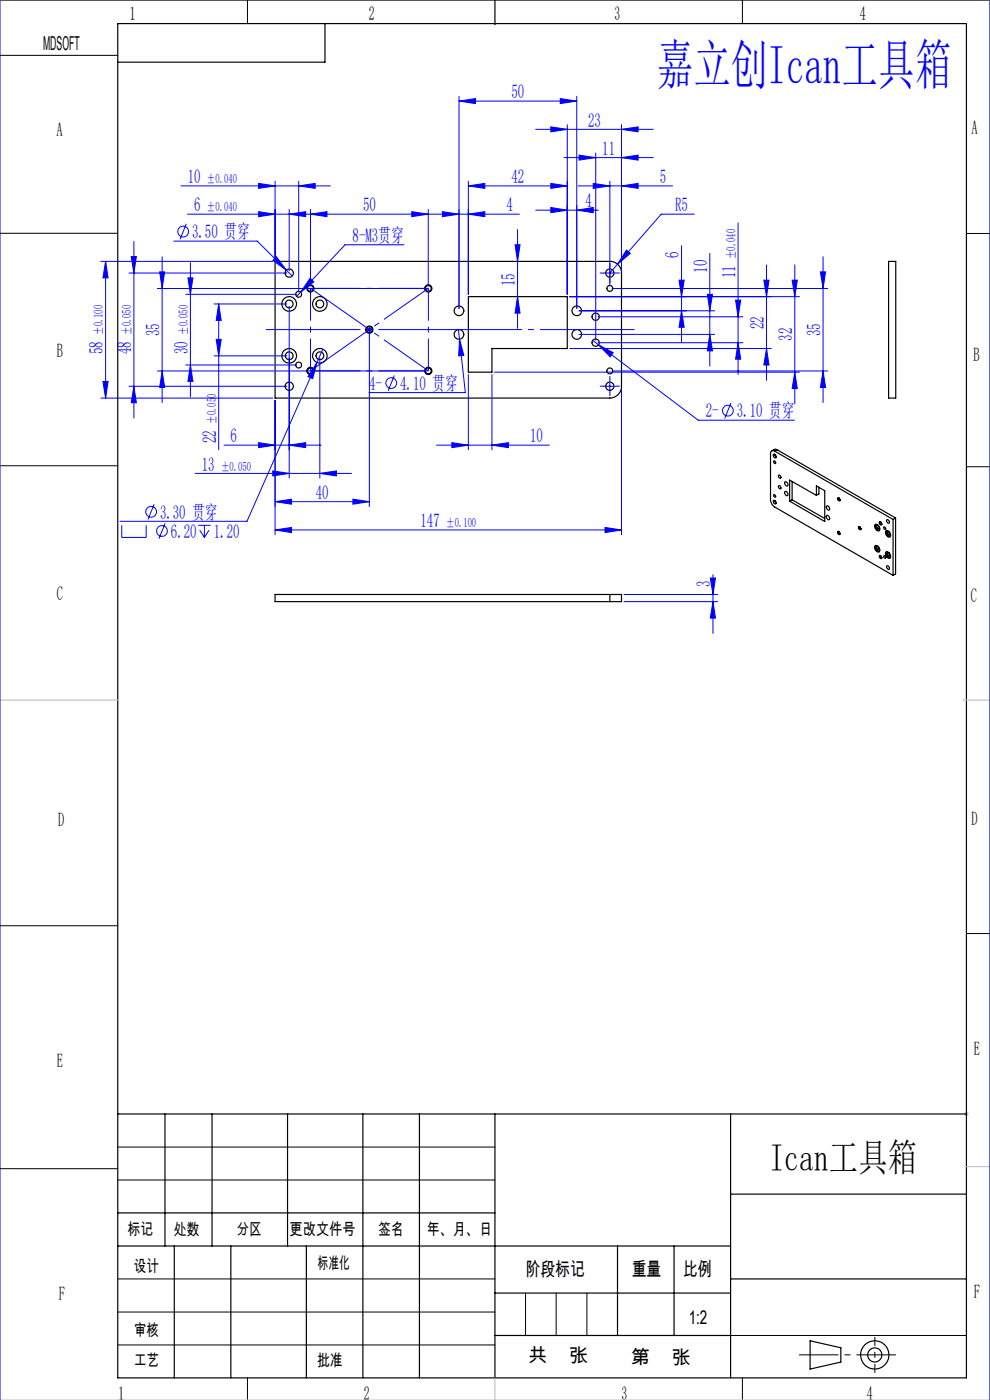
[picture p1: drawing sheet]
<svg xmlns="http://www.w3.org/2000/svg" width="210mm" height="297mm" viewBox="0 0 210 297" stroke-linecap="round" stroke-linejoin="round" font-family="sans-serif">
<g fill="none" stroke="#000" stroke-width=".25">
<path d="M25 5h180v287.3h-180zM68.9 5v8.2h-43.9M105 0v5.2M58.3 55.5h71.1a2.41 2.41 0 0 1 2.4 2.4v24a2.47 2.47 0 0 1-2.4 2.6h-71.1zM188.5 55.5h1.5v29h-1.5zM99.3 62.9h21v11h-15.9v5h-5.1zM164.1 96.4a.49 .49 0 0 1 .4 .2 .49 .49 0 0 1 0 .6l-.4-.3zM164.1 97.8l.4 .1a.2 .2 0 0 1 .1 .3 .2 .2 0 0 1-.3 .1l-.2-.2zM164.3 95.7a.55 .55 0 0 0-.6 0 .55 .55 0 0 0-.3 .5v10l.6 1.1 25.4 14.8M164.3 96.4l.3 .5M164.3 95.7l25.1 14.5M164.4 96.4l.2 .5"/>
<path d="M164.9 95.4l-.4-.1-.8 .4M164.9 95.4l-.6 .3M164.9 95.4l25.1 14.5M164.1 106.2a.43 .43 0 0 1 .4 .2 .43 .43 0 0 1-.1 .5l-.3-.2zM164.1 104.9h.2a.28 .28 0 0 1 .3 .4 .28 .28 0 0 1-.4 .2 .28 .28 0 0 1-.1-.4zM164.4 106.2l.2 .5zM165.1 100.9a.34 .34 0 0 1 .5 .1 .34 .34 0 0 1-.1 .5l-.3-.3zM165.2 103l.4 .3a.24 .24 0 0 1 0 .4 .24 .24 0 0 1-.4-.2zM166.5 102.3a.51 .51 0 0 1 .6 .2 .51 .51 0 0 1-.1 .6l-.5-.3zM166.5 104.3a.51 .51 0 0 1 .6 .2 .51 .51 0 0 1-.1 .7l-.5-.4zM168 106l-.5 .3M168 106l6.9 4"/>
<path d="M168 102.2v3.8M173.2 105.1v-2l1.7 1v6.5l-7.4-4.3M173.2 105.1l-5.7-3.3v4.5M173.7 103.4v1.4l-.5 .3M175.3 107.4a.48 .48 0 0 1 .6 .2 .48 .48 0 0 1-.1 .6l-.4-.3zM175.4 109.4a.52 .52 0 0 1 .5 .3 .52 .52 0 0 1-.1 .6l-.4-.4zM177.7 105.7a.33 .33 0 0 1 .4 .1 .33 .33 0 0 1-.1 .5l-.3-.3zM177.8 112.7l.3 .3a.24 .24 0 0 1 .1 .3 .24 .24 0 0 1-.3 .1l-.2-.4zM178 105.6a.24 .24 0 0 0-.2 .4 .24 .24 0 0 0 .4 0M178 112.8a.24 .24 0 0 0-.2 .3 .24 .24 0 0 0 .4 .1M182.1 111.7a.37 .37 0 0 1 .5 .2 .37 .37 0 0 1-.2 .5l-.3-.4zM182.4 111.8a.25 .25 0 0 0-.1 .3 .25 .25 0 0 0 .3 .1"/>
<path d="M185.6 111.3a.81 .81 0 0 1 .9 .4 .81 .81 0 0 1-.1 .9l-.6-.3a.8 .8 0 0 1-.2-1zM185.6 115.8a.81 .81 0 0 1 .9 .4 .81 .81 0 0 1-.1 .9l-.6-.3a.79 .79 0 0 1-.2-1zM185.8 111.2a.97 .97 0 0 0 .7 1.3M185.8 115.7a1.03 1.03 0 0 0 .7 1.3M186.3 111.5a.22 .22 0 0 0-.3 0 .22 .22 0 0 0 0 .3 .29 .29 0 0 0 .2 .4 .29 .29 0 0 0 .4-.2l-.3-.5M186.3 116a.36 .36 0 0 0-.3 .4 .36 .36 0 0 0 .4 .3l.2-.3M186.3 116l.2 .4M186.5 117.9l.2-.1 .3 .2a.25 .25 0 0 1 .1 .3 .25 .25 0 0 1-.3 .2l-.3-.3zM186.5 110.7l.5 .2a.24 .24 0 0 1 .1 .3 .24 .24 0 0 1-.3 .1l-.3-.3zM186.8 110.7a.25 .25 0 0 0-.1 .4 .25 .25 0 0 0 .3 .1M186.8 117.9a.25 .25 0 0 0-.1 .3 .25 .25 0 0 0 .3 .1M187.5 111.8h.1l.2 .1a.2 .2 0 0 1 .1 .3 .2 .2 0 0 1-.2 .1z"/>
<path d="M187.5 117.9l.4 .2a.21 .21 0 0 1-.1 .4 .19 .19 0 0 1-.3-.2zM187.9 117.2a.78 .78 0 0 1 .8 .3 .78 .78 0 0 1 0 .9l-.5-.2-.3-.3zM187.9 112.6a.81 .81 0 0 1 .9 .4 .81 .81 0 0 1-.1 .9h-.3l-.4-.4-.2-.5zM188.1 110.3a.4 .4 0 0 1 .5 .2 .4 .4 0 0 1-.1 .5l-.4-.3zM188.1 112.5l-.1 .4 .2 .5 .6 .4M188.1 117l-.1 .4 .2 .5 .3 .3 .3 .1M188.6 117.3h-.1a.35 .35 0 0 0-.1 .4 .35 .35 0 0 0 .4 .2l.1-.1M188.6 117.3l.2 .5M188.8 113.3l-.1-.2a.22 .22 0 0 0-.2-.4 .22 .22 0 0 0-.2 .4l.1 .1a.25 .25 0 0 0 .2 .3 .25 .25 0 0 0 .3-.2M189.4 110.2v11.9M190 109.9l-.6 .3M190 109.9v11.8l-.6 .4"/>
<path d="M129.4 126.1h2.4v1.5h-2.4M129.4 126.1h-71.1v1.5h71.1M129.4 126.1v1.5M188.1 120l.5 .3a.27 .27 0 0 1 .1 .3 .27 .27 0 0 1-.3 .2l-.3-.3zM25 236.3h180M35 236.3v28M45 236.3v28M61 236.3v28M77 236.3v56M89 236.3v56M105 236.3v56M155 236.3v56"/>
<path d="M25 257.3h80M155 253.3h50M25 264.3h130M37 264.3v28M49 264.3v28M65 264.3v28M105 274.3h50M131 264.3v19M143 264.3v19M155 271.3h50M105 283.3h50M171.8 284.4l6.6 1.5v3.1l-6.6 1.4z"/>
<circle cx="61.4" cy="57.9" r=".89"/>
<circle cx="129.4" cy="57.9" r=".87"/>
<circle cx="61.3" cy="64.5" r="1.55"/>
<circle cx="61.3" cy="75.5" r="1.55"/>
<circle cx="61.4" cy="64.5" r=".82"/>
<circle cx="61.4" cy="75.5" r=".83"/>
<circle cx="63.3" cy="62.4" r=".62"/>
<circle cx="63.4" cy="77.4" r=".63"/>
<circle cx="65.8" cy="61.2" r=".76"/>
<circle cx="65.8" cy="78.7" r=".76"/>
<circle cx="65.9" cy="61.2" r=".62"/>
<circle cx="65.9" cy="78.7" r=".62"/>
<circle cx="67.8" cy="75.5" r="1.55"/>
<circle cx="67.8" cy="64.5" r="1.55"/>
<circle cx="67.8" cy="64.5" r=".82"/>
<circle cx="67.9" cy="75.5" r=".83"/>
<circle cx="78.3" cy="69.9" r=".76"/>
<circle cx="78.3" cy="69.9" r=".63"/>
<circle cx="90.9" cy="61.2" r=".76"/>
<circle cx="90.9" cy="78.7" r=".76"/>
<circle cx="90.9" cy="61.2" r=".62"/>
<circle cx="90.9" cy="78.7" r=".62"/>
<circle cx="97.4" cy="65.9" r="1.03"/>
<circle cx="97.4" cy="70.9" r="1.03"/>
<circle cx="122.4" cy="70.9" r="1.01"/>
<circle cx="122.4" cy="65.9" r="1.01"/>
<circle cx="126.4" cy="72.7" r=".76"/>
<circle cx="126.4" cy="67.2" r=".76"/>
<circle cx="129.4" cy="61.2" r=".62"/>
<circle cx="129.4" cy="78.7" r=".62"/>
<circle cx="61.3" cy="81.9" r=".88"/>
<circle cx="129.3" cy="81.9" r=".86"/>
<circle cx="185.5" cy="287.4" r="3"/>
<circle cx="185.6" cy="287.4" r="1.5"/>
</g>
<g fill="none" stroke="#00f" stroke-width=".21">
<path d="M0 0v297M210 0v297M38.4 39.4h31.7M54.9 38.9l3.4 .5-3.4 .6zM58.3 38.4v16.5M63.4 39.4l3.5-.5v1.1zM63.4 38.4v23.5M97.4 21.4l3.5-.5v1.1zM97.4 20.4v45M97.4 21.4h24.9M99.3 39.4l3.5-.5v1.1zM99.3 38.4v24"/>
<path d="M99.3 39.4h21M113.6 27.4h25M116.8 26.9l3.5 .5-3.5 .6zM116.8 38.9l3.5 .5-3.5 .6zM118.9 20.9l3.4 .5-3.4 .6zM119.6 33.4h19M120.3 26.5v35.9M122.3 20.4v45M122.6 39.4h20.1M122.8 32.9l3.6 .5-3.6 .6zM125.8 38.9l3.6 .5-3.6 .6zM126.4 32.5v39.7"/>
<path d="M129.4 38.4v22.3M131.8 27.4l3.6-.5v1.1zM131.8 33.4l3.6-.5v1.1zM131.8 39.4l3.6-.5v1.1zM131.8 26.5v30.9M21.4 55.5h36.5M22.4 55.5l.5 3.4h-1.1zM22.4 55.5v29M27.4 57.9h33.5M27.8 54.4h1.1l-.5 3.5zM28.4 51.2v37.5M33.9 57.7h1l-.5 3.5z"/>
<path d="M34.4 54.5v30.9M36.9 51.1h17.7l6.1 6.2M39.5 47.5l-1.3 3.3M39.8 45.4h70.4M39.9 58.9h1l-.5 3.5zM40.4 55.7v28.5M54.9 44.9l3.4 .5-3.4 .6zM58.6 54.5l2.1 2.8-2.8-2.1zM60.7 57.3l1.3 1.3M61.3 45.4l3.5-.5v1.1zM61.3 44.4v13M65.8 59.1l.8 .7-2.8 2.2z"/>
<path d="M65.9 45.4l3.5-.5v1.1zM65.9 44.4v16.3M85.7 51.9h-12.5l-9.4 10.1M87.3 44.9l3.5 .5-3.5 .6zM90.8 44.4v16.3M93.8 44.9l3.6 .5-3.6 .6zM99.3 45.4l3.5-.5v1.1zM109.3 51.9h1l-.5 3.6zM109.8 48.7v21M113.6 44.6h13.3M116.8 44l3.5 .6-3.5 .5zM122.3 44.6l3.5-.6v1.1z"/>
<path d="M128.1 57.9h2.5M131 56.1l-1.6 1.8M132.9 53.1l.8 .7-2.7 2.3zM144 59.4h1.1l-.5 3.5zM144.6 52.1v20.6M147.3 45.4h-7l-9.3 10.7M150.6 53.8v23.9M156.6 47.3v32.1M162 59.4h1.1l-.5 3.5zM162.6 56.2v24.5M168 59.4h1.1l-.5 3.5zM168.6 56.2v29.5"/>
<path d="M174 57.7h1.1l-.5 3.5zM174.6 54.5v30.9M33.4 61.2h56.9M33.4 78.7h56.9M34.4 78.7l.5 3.5h-1zM39.4 62.4h23.5M39.4 77.4h23.5M40.4 77.4l.5 3.5h-1zM45.4 64.5h15.5M45.4 75.5h15.5M45.9 72h1l-.5 3.5zM46.4 64.5l.5 3.5h-1z"/>
<path d="M46.4 64.5v30.9M61.3 65v36.4M63.8 62l-.9 .9M67.2 76.9l-.9 3.4-1-.4zM67.2 76.9l-14.8 33.7h-27M67.8 76v25.4M68.5 74.1l-1.3 2.8M77.9 70h.9M78 69.6l.7 .7M78.4 69.4v38.1M78.7 69.6l-.7 .7M83.6 79.7l-1.3 3.2"/>
<path d="M97.2 69.9l.3 2.1M97.5 72l.9 3.4-1.1 .1zM97.5 72l1.2 11.3h-20.4M99.3 79.4v16M104.4 79.4v16M104.8 78.9h64.8M109.8 62.9l.5 3.5h-1zM120.9 62.9h48.7M120.9 73.9h42.7M122.8 65.9h28.8M122.8 70.9h28.8M125.7 72.2l1.3 1"/>
<path d="M126.9 67.2h30.7M126.9 72.7h30.7M127 73.2l3.1 1.6-.7 .9zM127 73.2l21.1 15.9h20.4M129.9 61.2h45.7M129.9 78.7h45.7M144.6 65.9l.5 3.5h-1.1zM150 62.4h1.1l-.5 3.5zM150.6 70.9l.5 3.5h-1.1zM156 63.7h1.1l-.5 3.5zM156.6 72.7l.5 3.5h-1.1zM162.6 73.9l.5 3.5h-1.1z"/>
<path d="M168.6 78.9l.5 3.5h-1.1zM174.6 78.7l.5 3.5h-1.1zM21.4 84.5h36.5M21.8 80.9h1.1l-.5 3.6zM27.4 81.9h33.5M28.4 81.9l.5 3.5h-1.1zM47.5 94.4h20.6M54.9 93.9l3.4 .5-3.4 .6zM57.9 99.9l3.4 .5-3.4 .6zM58.3 84.9v28.5M61.3 94.4l3.5-.5v1.1zM92.6 94.4h23.9"/>
<path d="M95.8 93.9l3.5 .5-3.5 .6zM104.4 94.4l3.4-.5v1.1zM128.1 81.9h2.5M129.4 80.7v2.5M131.8 82.4v31M155 85.5l-1.3 3.3M25.8 111.4v2.6h5.2v-2.6M32.7 107l-1.3 3.2M35 111l-1.3 3.3M41.4 100.4h33.2M42.1 111.4h2.6M42.4 112.5l1 1.5"/>
<path d="M43.4 111.4v2.6M44.3 112.5l-.9 1.5M58.3 112.4l3.5-.5v1.1zM58.3 106.4l3.5-.5v1.1zM58.3 112.4h73.5M58.3 106.4h20.1M67.8 100.4l3.6-.5v1.1zM74.9 105.9l3.5 .5-3.5 .6zM128.3 111.9l3.5 .5-3.5 .6zM132.4 126.1h19.8M132.4 127.6h19.8M150.7 122.6h1.1l-.6 3.5z"/>
<path d="M151.2 127.6l.6 3.5h-1.1zM151.2 121.9v12.5"/>
<circle cx="38.9" cy="49.1" r="1.15"/>
<circle cx="83" cy="81.3" r="1.15"/>
<circle cx="154.4" cy="87.1" r="1.15"/>
<circle cx="32" cy="108.6" r="1.15"/>
<circle cx="34.4" cy="112.6" r="1.13"/>
</g>
<path d="M204.5 236.3h1M204.6 236l.8 .7M205 235.8v1M205.4 236l-.8 .7M205 247.5h5M0 297h210" fill="none" stroke="#c0c0c0" stroke-width=".21"/>
<path d="M128.1 57.9h-.9M129.4 56.7v-.9M129.4 59.2v.8M130.6 57.9h.9M128.1 81.9h-.9M129.4 80.7v-.9M129.4 83.2v.8M130.6 81.9h.9" fill="none" stroke="#00f" stroke-width=".21" stroke-dasharray="30.5 1.3 1.3 1.3" stroke-linecap="butt"/>
<path d="M169.5 287.4h20.5" fill="none" stroke="#000" stroke-width=".21" stroke-dasharray="30.5 1.3 1.3 1.3" stroke-dashoffset="22.1" stroke-linecap="butt"/>
<path d="M185.6 283.6v7.6" fill="none" stroke="#000" stroke-width=".21" stroke-dasharray="30.5 1.3 1.3 1.3" stroke-dashoffset="28.6" stroke-linecap="butt"/>
<path d="M56.4 69.9h78.2" fill="none" stroke="#00f" stroke-width=".21" stroke-dasharray="30.5 1.3 1.3 1.3" stroke-dashoffset="10.4" stroke-linecap="butt"/>
<path d="M65.9 78.7h25M65.9 61.2h25" fill="none" stroke="#00f" stroke-width=".21" stroke-dasharray="30.5 1.3 1.3 1.3" stroke-dashoffset="19.9" stroke-linecap="butt"/>
<path d="M65.9 78.7v-17.5M90.9 78.7v-17.5" fill="none" stroke="#00f" stroke-width=".21" stroke-dasharray="30.5 1.3 1.3 1.3" stroke-dashoffset="23.6" stroke-linecap="butt"/>
<path d="M65.9 78.7l25-17.5M65.9 61.2l25 17.5" fill="none" stroke="#00f" stroke-width=".21" stroke-dasharray="30.5 1.3 1.3 1.3" stroke-dashoffset="15.3" stroke-linecap="butt"/>
<g fill="none" stroke="#000" stroke-width=".21">
<path d="M0 0h210M0 11.7h25M52.5 0v5M157.5 0v5M0 49.5h25M205 49.5h5M0 98.8h25M205 99h5M0 196.4h25M205 198h5M0 247.9h25M25 243.3h80"/>
<path d="M25 250.3h80M25 278.3h80M25 271.3h80M111.5 274.3v9M118 274.3v9M124.5 274.3v9M25 285.3h80M52.5 292.3v4.7M155 283.3h50M157.5 292.3v4.7"/>
</g>
<path d="M0 148.5h25M204.3 148.5h5.7M105 292.3v4.7" fill="none" stroke="#c0c0c0" stroke-width=".25"/>
<g fill="#00f">
<path d="M132.9 53.1l-1.9 3 2.7-2.3zM65.8 59.1l-2 2.9 2.8-2.2zM58.6 54.5l-.7 .7 2.8 2.1zM97.5 72l-.2 3.5 1.1-.1zM127 73.2l2.4 2.5 .7-.9zM67.2 76.9l-1.9 3 1 .4z"/>
<path d="M97.4 21.4l3.5-.5v1.1zM118.9 20.9l3.4 .5-3.4 .6z"/>
<path d="M58.3 112.4l3.5-.5v1.1zM128.3 111.9l3.5 .5-3.5 .6zM116.8 26.9l3.5 .5-3.5 .6zM131.8 27.4l3.6-.5v1.1zM99.3 39.4l3.5-.5v1.1zM116.8 38.9l3.5 .5-3.5 .6zM93.8 44.9l3.6 .5-3.6 .6zM99.3 45.4l3.5-.5v1.1zM116.8 44l3.5 .6-3.5 .5zM122.3 44.6l3.5-.6v1.1zM122.8 32.9l3.6 .5-3.6 .6zM131.8 33.4l3.6-.5v1.1zM125.8 38.9l3.6 .5-3.6 .6zM131.8 39.4l3.6-.5v1.1z"/>
<path d="M61.3 45.4l3.5-.5v1.1zM54.9 44.9l3.4 .5-3.4 .6zM61.3 94.4l3.5-.5v1.1zM54.9 93.9l3.4 .5-3.4 .6zM67.8 100.4l3.6-.5v1.1zM57.9 99.9l3.4 .5-3.4 .6zM63.4 39.4l3.5-.5v1.1zM54.9 38.9l3.4 .5-3.4 .6zM74.9 105.9l3.5 .5-3.5 .6zM58.3 106.4l3.5-.5v1.1zM104.4 94.4l3.4-.5v1.1zM95.8 93.9l3.5 .5-3.5 .6z"/>
<path d="M168.6 78.9l.5 3.5h-1.1zM168 59.4h1.1l-.5 3.5zM109.8 62.9l.5 3.5h-1zM109.3 51.9h1l-.5 3.6zM150.7 122.6h1.1l-.6 3.5zM151.2 127.6l.6 3.5h-1.1z"/>
<path d="M46.4 64.5l.5 3.5h-1zM45.9 72h1l-.5 3.5zM39.9 58.9h1l-.5 3.5zM40.4 77.4l.5 3.5h-1z"/>
<path d="M22.4 55.5l.5 3.4h-1.1zM21.8 80.9h1.1l-.5 3.6zM27.8 54.4h1.1l-.5 3.5zM28.4 81.9l.5 3.5h-1.1zM150 62.4h1.1l-.5 3.5zM150.6 70.9l.5 3.5h-1.1zM162 59.4h1.1l-.5 3.5zM162.6 73.9l.5 3.5h-1.1zM144 59.4h1.1l-.5 3.5zM144.6 65.9l.5 3.5h-1.1zM174 57.7h1.1l-.5 3.5zM174.6 78.7l.5 3.5h-1.1zM156 63.7h1.1l-.5 3.5zM156.6 72.7l.5 3.5h-1.1z"/>
<path d="M65.9 45.4l3.5-.5v1.1zM87.3 44.9l3.5 .5-3.5 .6z"/>
<path d="M34.4 78.7l.5 3.5h-1zM33.9 57.7h1l-.5 3.5z"/>
</g>
<text font-size="11.6" fill="#00f" x="139.4" y="17.9">嘉立创Ican工具箱</text>
<text font-size="8.1" x="163.2" y="248.3">Ican工具箱</text>
<g font-size="4.1">
<text x="27.5" y="4.3">1</text>
<text x="78.3" y="4.3">2</text>
<text x="130.3" y="4.3">3</text>
<text x="182.4" y="4.3">4</text>
<text x="9.1" y="10.5">MDSOFT</text>
<text x="12" y="28.8">A</text>
<text x="206.1" y="28.4">A</text>
<text x="12.1" y="75.8">B</text>
<text x="206.5" y="76.5">B</text>
<text x="12" y="127.4">C</text>
<text x="205.9" y="127.7">C</text>
<text x="12.3" y="175.3">D</text>
<text x="206.1" y="175.1">D</text>
<text x="12" y="226.5">E</text>
<text x="206.6" y="223.9">E</text>
<text x="12.5" y="275.7">F</text>
<text x="111.5" y="270.7">阶段标记</text>
<text x="134" y="270.7">重量</text>
<text x="144.9" y="270.7">比例</text>
<text x="206.6" y="275.3">F</text>
<text x="146.1" y="280.8">1:2</text>
<text x="112.1" y="288.8">共</text>
<text x="120.7" y="288.8">张</text>
<text x="133.8" y="289.3">第</text>
<text x="142.5" y="289.3">张</text>
<text x="25.1" y="297">1</text>
<text x="77.2" y="297">2</text>
<text x="131.9" y="297">3</text>
<text x="183.8" y="297">4</text>
</g>
<g font-size="4.1" fill="#00f">
<text x="108.5" y="20.8">50</text>
<text x="124.8" y="26.8">23</text>
<text x="127.8" y="32.8">11</text>
<text x="39.8" y="38.8">10</text>
<text x="108.5" y="38.8">42</text>
<text x="140" y="38.8">5</text>
<text x="41.2" y="44.8">6</text>
<text x="77" y="44.8">50</text>
<text x="107.5" y="44.8">4</text>
<text x="124.2" y="44">4</text>
<text x="143.2" y="44.8">R5</text>
<text x="40.7" y="50.6">3.50 贯穿</text>
<text x="74.8" y="51.3">8-M3贯穿</text>
<text x="144" y="54.8" transform="rotate(-90 144 54.8)">6</text>
<text x="150" y="57.8" transform="rotate(-90 150 57.8)">10</text>
<text x="156" y="59.1" transform="rotate(-90 156 59.1)">11</text>
<text x="109.2" y="60.7" transform="rotate(-90 109.2 60.7)">15</text>
<text x="33.8" y="71.3" transform="rotate(-90 33.8 71.3)">35</text>
<text x="162" y="69.8" transform="rotate(-90 162 69.8)">22</text>
<text x="174" y="71.3" transform="rotate(-90 174 71.3)">35</text>
<text x="21.8" y="75.2" transform="rotate(-90 21.8 75.2)">58</text>
<text x="27.8" y="75.2" transform="rotate(-90 27.8 75.2)">48</text>
<text x="39.8" y="75.2" transform="rotate(-90 39.8 75.2)">30</text>
<text x="168" y="72.3" transform="rotate(-90 168 72.3)">32</text>
<text x="78.3" y="82.7">4-</text>
<text x="84.9" y="82.7">4.10 贯穿</text>
<text x="149.7" y="88.6">2-</text>
<text x="156.3" y="88.6">3.10 贯穿</text>
<text x="45.8" y="94" transform="rotate(-90 45.8 94)">22</text>
<text x="48.9" y="93.8">6</text>
<text x="112.5" y="93.8">10</text>
<text x="42.8" y="99.8">13</text>
<text x="67" y="105.8">40</text>
<text x="34" y="110">3.30 贯穿</text>
<text x="89.2" y="111.8">147</text>
<text x="36.3" y="114.1">6.20</text>
<text x="45.4" y="114.1">1.20</text>
<text x="150.7" y="124.6" transform="rotate(-90 150.7 124.6)">3</text>
</g>
<g font-size="3.5">
<text x="27.1" y="262">标记</text>
<text x="36.9" y="262">处数</text>
<text x="50.2" y="262">分区</text>
<text x="61.4" y="262">更改文件号</text>
<text x="80.3" y="262">签名</text>
<text x="90.5" y="262">年、月、日</text>
<text x="28.4" y="269.8">设计</text>
<text x="67.4" y="269.2">标准化</text>
<text x="28.5" y="283.4">审核</text>
<text x="28.5" y="289.7">工艺</text>
<text x="67.3" y="289.7">批准</text>
</g>
<g font-size="2.7" fill="#00f">
<text x="43.9" y="38.8">±0.040</text>
<text x="43.9" y="44.8">±0.040</text>
<text x="156" y="55" transform="rotate(-90 156 55)">±0.040</text>
<text x="21.8" y="71.1" transform="rotate(-90 21.8 71.1)">±0.100</text>
<text x="27.8" y="71.1" transform="rotate(-90 27.8 71.1)">±0.050</text>
<text x="39.8" y="71.1" transform="rotate(-90 39.8 71.1)">±0.050</text>
<text x="45.8" y="89.9" transform="rotate(-90 45.8 89.9)">±0.050</text>
<text x="46.9" y="99.8">±0.050</text>
<text x="94.6" y="111.8">±0.100</text>
</g>
</svg>
